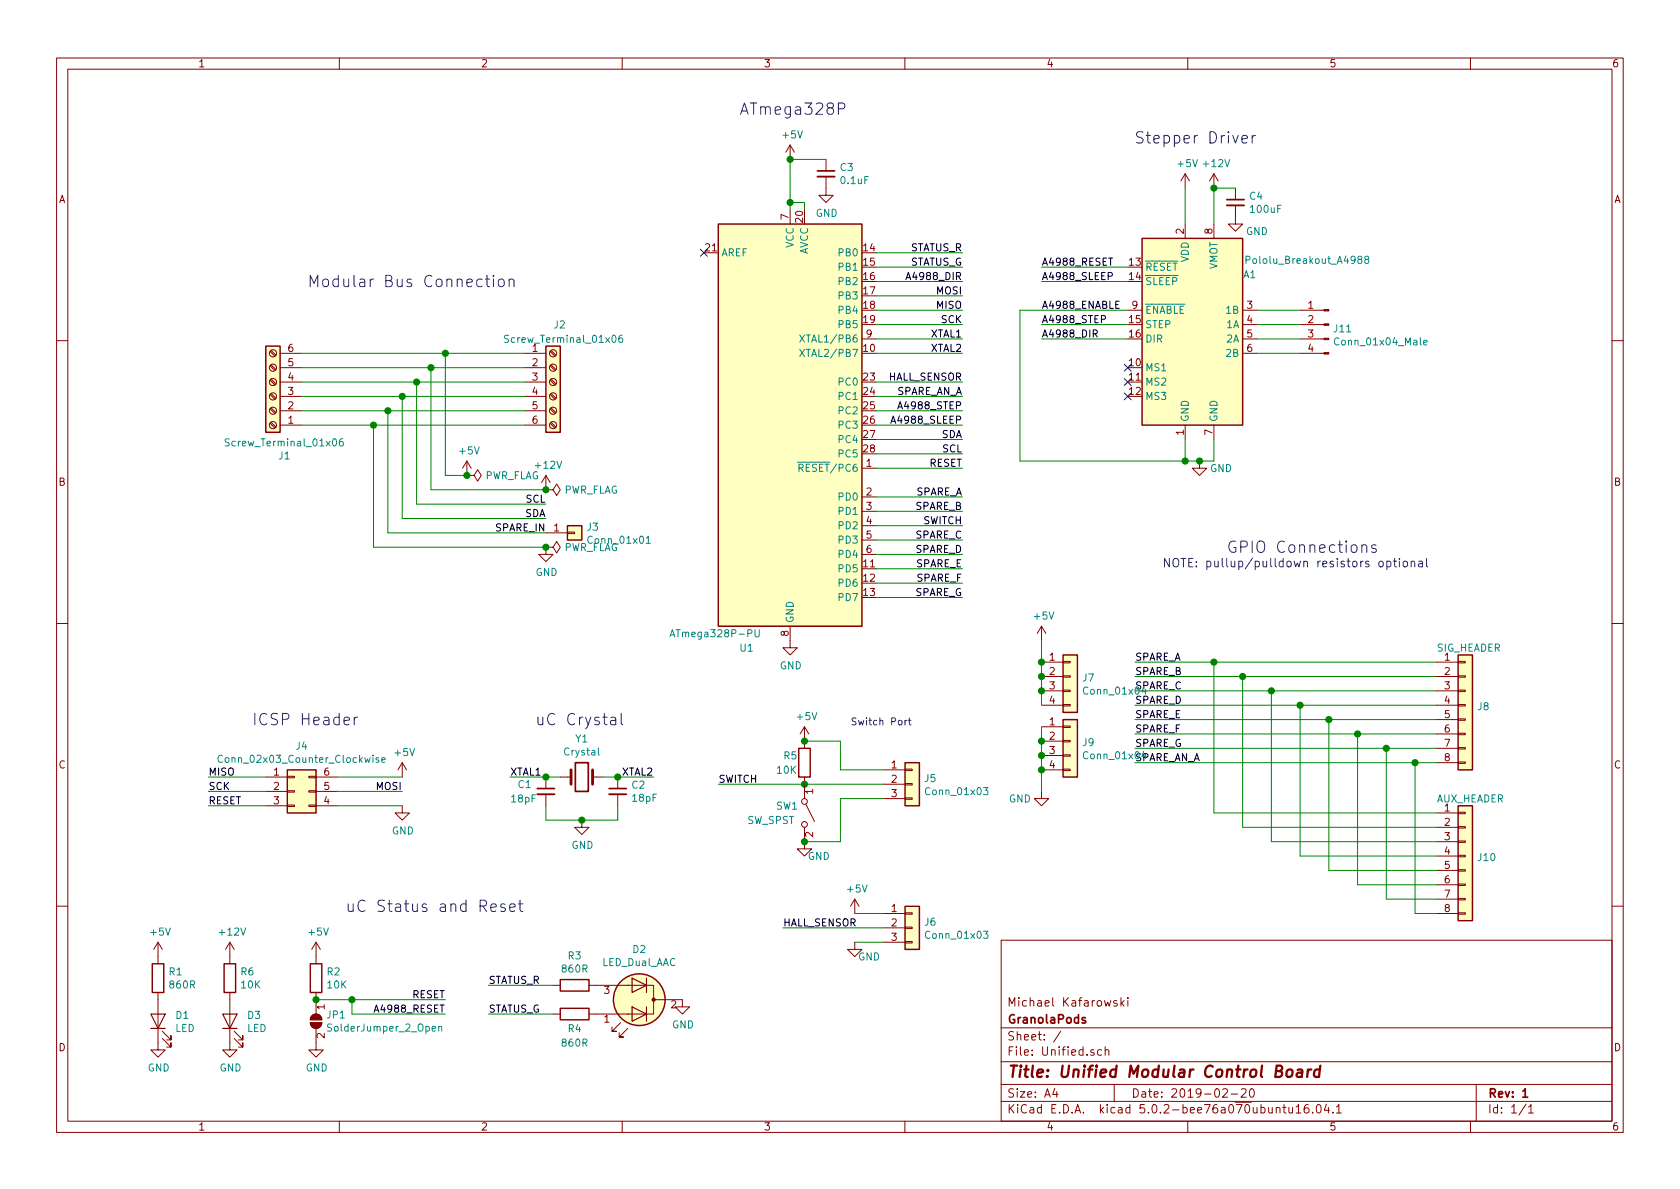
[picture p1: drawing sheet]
<svg xmlns="http://www.w3.org/2000/svg" width="297mm" height="210mm" viewBox="0 0 297 210" stroke-linecap="round" stroke-linejoin="round" font-family="sans-serif">
<g fill="none" stroke="#840000" stroke-width=".18">
<path d="M10 10.3h277v189.9h-277zM12 12.2h273v186.1h-273zM60 10.3v1.9M110 10.3v1.9M160 10.3v1.9M210 10.3v1.9M260 10.3v1.9M139.7 25.6v2.6M139.7 37.1v2.5M139.7 25.6l-.8 1.3M139.7 25.6l.8 1.3M146 31.2v3.3h1.3l-1.3 1.3-1.2-1.3h1.2"/>
<path d="M146 28.2v2M209.5 30.7v2.6M209.5 39.6v2.6M209.5 30.7l-.7 1.3M209.5 30.7l.8 1.3M214.6 30.7v2.6M214.6 39.6v2.6M214.6 30.7l-.7 1.3M214.6 30.7l.8 1.3M218.4 36.3v3.3h1.3l-1.3 1.3-1.2-1.3h1.2M218.4 33.3v2M152.4 59.9h2.5"/>
<path d="M199.4 54.9h2.5M219.7 54.9h2.5M219.7 57.4h2.5M219.7 59.9h2.5M229.9 54.9h4.2M229.9 57.4h4.2M229.9 59.9h4.2M10 60.2h2M47.8 62.1l.8 .9M47.8 64.7l.8 .8M47.8 67.2l.8 .9M47.8 69.8l.8 .8"/>
<path d="M47.8 72.3l.8 .8M47.8 74.8l.8 .9M47.9 62l.9 .8M47.9 64.5l.9 .8M47.9 67.1l.9 .8M47.9 69.6l.9 .8M47.9 72.1l.9 .9M47.9 74.7l.9 .8M49.5 62.5h3.8M49.5 75.2h3.8M49.5 72.6h3.8M49.5 70.1h3.8"/>
<path d="M49.5 67.6h3.8M49.5 65h3.8M92.7 62.5h3.8M92.7 75.2h3.8M92.7 72.6h3.8M92.7 70.1h3.8M92.7 67.6h3.8M92.7 65h3.8M97.3 74.8l.8 .9M97.3 72.3l.8 .8M97.3 69.8l.8 .8M97.3 67.2l.8 .9"/>
<path d="M97.3 64.7l.8 .8M97.3 62.1l.8 .9M97.4 74.7l.9 .8M97.4 72.1l.9 .9M97.4 69.6l.9 .8M97.4 67.1l.9 .8M97.4 64.5l.9 .8M97.4 62l.9 .8M209.5 75.2v2.5M214.6 75.2v2.5M219.7 62.5h2.5M229.9 62.5h4.2"/>
<path d="M285 60.2h2M82.5 84.1h1.3l.7-1 .6 1-.6 1-.7-1M82.5 84.1h.1M82.5 81.5l-.7 1.3M82.5 81.5v2.6M82.5 81.5l.8 1.3M96.5 86.6h1.3l.6-1 .7 1-.7 1-.6-1M96.5 86.6h.1M96.5 96.8h1.3l.6-1 .7 1-.7 1-.6-1M96.5 96.8h.1M96.5 96.8v1.2h1.3l-1.3 1.3-1.3-1.3h1.3M96.5 84.1v2.5"/>
<path d="M96.5 84.1l-.7 1.2M96.5 84.1l.8 1.2M96.5 94.2h3.8M100.3 94.1h1.3v.3h-1.3zM152.4 82.8h2.5M152.4 87.9h2.5M152.4 90.4h2.5M152.4 93h2.5M152.4 95.5h2.5M152.4 98h2.5M212.1 81.5v1.3h1.3l-1.3 1.3-1.3-1.3h1.3M10 110.3h2"/>
<path d="M139.7 110.7v3.8h1.3l-1.3 1.3-1.3-1.3h1.3M184.1 110.7l-.7 1.3M184.1 110.7v2.6M184.1 110.7l.8 1.3M184.1 117.1h3.9M184.1 119.6h3.9M188 119.5h1.2v.3h-1.2zM188 117h1.2v.2h-1.2zM254 117.1h3.8M254 119.6h3.8M257.8 119.5h1.3v.3h-1.3zM257.8 117h1.3v.2h-1.3z"/>
<path d="M285 110.3h2M47 137.4h3.8M47 139.9h3.8M50.8 139.8h1.3v.3h-1.3zM50.8 137.3h1.3v.2h-1.3zM54.6 139.8h1.3v.3h-1.3zM54.6 137.3h1.3v.2h-1.3zM55.9 137.4h3.8M55.9 139.9h3.8M71.1 134.9l-.7 1.2M71.1 134.9v2.5M71.1 134.9l.8 1.2"/>
<path d="M96.5 137.4v2M99.1 137.4h1.9M104.8 137.4h1.9M109.2 137.4v2M142.2 128.5v3.8M142.2 137.4v3.8M142.2 128.5l-.7 1.3M142.2 128.5l.8 1.3M156.2 136.1h3.8M156.2 138.7h3.8M160 138.6h1.3v.2h-1.3zM160 136h1.3v.3h-1.3z"/>
<path d="M184.1 139.9v1.3h-1.2l1.2 1.3 1.3-1.3h-1.3M184.1 136.1h3.9M184.1 122.2h3.9M184.1 124.7h3.9M184.1 128.5h3.9M184.1 131.1h3.9M184.1 133.6h3.9M188 124.6h1.2v.2h-1.2zM188 122h1.2v.3h-1.2zM188 136h1.2v.3h-1.2zM188 133.5h1.2v.2h-1.2zM188 130.9h1.2v.3h-1.2z"/>
<path d="M188 128.4h1.2v.2h-1.2zM254 122.2h3.8M254 124.7h3.8M254 127.2h3.8M254 129.8h3.8M254 132.3h3.8M254 134.9h3.8M257.8 134.7h1.3v.3h-1.3zM257.8 132.2h1.3v.3h-1.3zM257.8 129.7h1.3v.2h-1.3zM257.8 127.1h1.3v.3h-1.3zM257.8 124.6h1.3v.2h-1.3z"/>
<path d="M257.8 122h1.3v.3h-1.3zM47 142.5h3.8M50.8 142.4h1.3v.2h-1.3zM54.6 142.4h1.3v.2h-1.3zM55.9 142.5h3.8M71.1 142.5v1.3h1.3l-1.3 1.2-1.3-1.2h1.3M96.5 140.5v2M102.9 145v1.3h1.2l-1.2 1.3-1.3-1.3h1.3M109.2 140.5v2M142.2 146.3v3.8h1.3l-1.3 1.3-1.2-1.3h1.2M142.5 142.2l1.5 3.1M151.1 159l-.7 1.3"/>
<path d="M151.1 159v2.5M151.1 159l.8 1.3M156.2 141.2h3.8M160 141.1h1.3v.2h-1.3zM254 143.8h3.8M254 146.3h3.8M254 148.8h3.8M254 151.4h3.8M254 153.9h3.8M254 156.5h3.8M254 159h3.8M257.8 158.9h1.3v.2h-1.3z"/>
<path d="M257.8 156.3h1.3v.3h-1.3zM257.8 153.8h1.3v.2h-1.3zM257.8 151.3h1.3v.2h-1.3zM257.8 148.7h1.3v.3h-1.3zM257.8 146.2h1.3v.2h-1.3zM257.8 143.6h1.3v.3h-1.3zM10 160.2h2M27.9 175.5v10.2h1.3l-1.3 1.2-1.2-1.2h1.2M27.9 166.6l-.7 1.3M27.9 166.6v3.8M27.9 166.6l.8 1.3M40.6 175.5v10.2h1.3l-1.3 1.2-1.2-1.2h1.2"/>
<path d="M40.6 166.6v3.8M40.6 166.6l-.7 1.3M40.6 166.6l.8 1.3M55.1 179.7a1.02 1.02 0 0 1 1.1-.3 1.02 1.02 0 0 1 .7 .9h-2zM55.9 166.6l-.8 1.3M55.9 166.6v3.8M55.9 175.5v3.8M55.9 166.6l.7 1.3M97.8 174.2h1.3M97.8 179.3h1.3M104.1 174.2h7M104.1 179.3h7"/>
<path d="M111 174.2h4.6v5.1h-4.6M115.6 176.8h5v1.2h1.3l-1.3 1.3-1.2-1.3h1.2M151.1 166.6v1.3h1.3l-1.3 1.3-1.2-1.3h1.2M156.2 161.5h3.8M156.2 164.1h3.8M156.2 166.6h3.8M160 166.5h1.3v.2h-1.3zM160 164h1.3v.2h-1.3zM160 161.4h1.3v.3h-1.3zM177 166.3h108v32h-108zM197.5 177a.37 .37 0 0 0-.6 .1l.1 .3 .5 .1 .1 .1-.3 .3-.4-.1M198.2 176.4v1.5"/>
<path d="M198.3 177.4l.5 .5M198.8 176.9l-.6 .6M199.4 176.4v.2M199.4 176.9v1M254 161.5h3.8M257.8 161.4h1.3v.3h-1.3zM285 160.2h2M28.7 183.6l1.5 1.6v-.8v.8h-.7M28.7 182.4l1.5 1.5v-.8v.8h-.7M41.4 183.6l1.5 1.6v-.8v.8h-.7M41.4 182.4l1.5 1.5v-.8v.8h-.7M54.9 180.8h2a1.02 1.02 0 0 1-1 1.1 1.02 1.02 0 0 1-1-1.1z"/>
<path d="M55.9 181.9v3.8h1.2l-1.2 1.2-1.3-1.2h1.3M60 198.3v1.9M109.7 180.8l-1.5 1.6h.8h-.8v-.8M110 198.3v1.9M111 181.9l-1.5 1.5h.7h-.7v-.8M160 198.3v1.9M177 194.8h108M177 191.8h108M177 187.8h108M177 181.8h108M186.5 192.5l-.4 1h1M186.8 193v1"/>
<path d="M187.6 182.3l-1.3 2M193.4 185.7a.37 .37 0 0 0-.6 .1l.1 .2 .5 .2 .1 .1-.2 .3-.5-.1M194.8 185.7l-.5-.1-.2 .3 .1 .6h.6M195.4 185.7h.1a.37 .37 0 0 1 .6 .1v.8M195.4 185.1v1.5M197 191.8v3M210 198.3v1.9M216.2 192.7l.2-.2h.4l.2 .5-.9 1h.9M217.7 193.5h1.1M219.5 192.7l.2-.2h.3l.3 .2v.3v.2l-.9 .8h.9M221.1 192.6l.2-.1a.8 .8 0 0 1 .5 .8 .8 .8 0 0 1-.5 .7 1 1 0 0 1-.2-1.4zM226.8 195.8h.6"/>
<path d="M227 195.3v1.3l.4 .2M227.9 195.8v.9l.4 .1 .2-.1M228.5 195.8v1M229.2 195.8l.4-.5v1.5M229.2 196.8h.8M231.3 195.3a.62 .62 0 0 0-.7 .7l.1 .7 .2 .1 .5-.1v-.5l-.1-.2-.4-.1-.3 .3M232.1 196.7v.1M232.9 195.5l.3-.2a.94 .94 0 0 1 0 1.5l-.4-.3-.1-.6zM234.5 195.2l-.3 1.1h.9M234.9 195.8v1M235.7 196.7v.1M236.3 195.8l.4-.5v1.5"/>
<path d="M236.3 196.8h.9M260 198.3v1.9M261 191.8v6.5M269.8 195.2l-1.2 2M270.3 195.8l.4-.5v1.5M270.3 196.8h.8"/>
<circle cx="48.3" cy="75.2" r=".63"/>
<circle cx="48.3" cy="65" r=".63"/>
<circle cx="48.3" cy="67.6" r=".63"/>
<circle cx="48.3" cy="62.5" r=".63"/>
<circle cx="48.3" cy="70.1" r=".63"/>
<circle cx="48.3" cy="72.6" r=".63"/>
<circle cx="97.8" cy="72.6" r=".63"/>
<circle cx="97.8" cy="70.1" r=".63"/>
<circle cx="97.8" cy="67.6" r=".63"/>
<circle cx="97.8" cy="62.5" r=".63"/>
<circle cx="97.8" cy="75.2" r=".63"/>
<circle cx="97.8" cy="65" r=".63"/>
<circle cx="142.2" cy="145.8" r=".51"/>
<circle cx="142.2" cy="141.7" r=".51"/>
</g>
<path d="M144.5 30.2h3.1M216.9 35.3h3.1M95 139.4h3M101.7 134.9h2.3v5h-2.3zM107.7 139.4h3M191.9 180a.37 .37 0 0 0-.6 .1l.1 .3 .5 .1 .1 .1-.3 .3-.4-.1M269.2 193l.5-.5v1.5M269.2 194h.9" fill="none" stroke="#840000" stroke-width=".3"/>
<path d="M227.6 189.3a.53 .53 0 0 1 .5-.2 .53 .53 0 0 1 .4 .4v.6a.54 .54 0 0 1-.5 .4 .54 .54 0 0 1-.6-.4zM229.4 189.2h.8l-.1 1.2M230.3 189.6l-.7 .1a.4 .4 0 0 0-.4 .3 .4 .4 0 0 0 .3 .4l.7-.1M231.3 189.1l-.2 1.3M231.9 189.1a.55 .55 0 0 0-.7 .4M233.4 189.2a.73 .73 0 0 0-.9 .1l-.2 .8 .1 .2 .2 .1 .6-.1M233.5 188.4l-.3 2" fill="none" stroke="#840000" stroke-width=".41"/>
<g fill="#ffffc2" stroke="#ffffc2" stroke-width=".18">
<path d="M201.9 42.2h17.8v33h-17.8z"/>
<path d="M127 39.6h25.4v71.1h-25.4z"/>
<path d="M50.8 136.1h5.1v7.7h-5.1z"/>
<path d="M160 134.9h2.6v7.6h-2.6z"/>
<path d="M47 61.2h2.5v15.2h-2.5z"/>
<path d="M96.5 61.2h2.6v15.2h-2.6z"/>
<path d="M100.3 93h2.6v2.5h-2.6z"/>
<path d="M257.8 115.8h2.5v20.3h-2.5z"/>
<path d="M160 160.3h2.6v7.6h-2.6z"/>
<path d="M257.8 142.5h2.5v20.3h-2.5z"/>
<path d="M188 115.8h2.5v10.2h-2.5z"/>
<path d="M188 127.2h2.5v10.2h-2.5z"/>
<circle cx="113" cy="176.8" r="4.6"/>
</g>
<g fill="none" stroke="#840000" stroke-width=".25">
<path d="M127 39.6h25.4v71.1h-25.4zM201.9 42.2h17.8v33h-17.8zM47 61.2h2.5v15.2h-2.5zM96.5 61.2h2.6v15.2h-2.6zM100.3 93h2.6v2.5h-2.6zM188 115.8h2.5v10.2h-2.5zM257.8 115.8h2.5v20.3h-2.5zM50.8 136.1h5.1v7.7h-5.1zM141.2 132.3h2.1v5.1h-2.1zM160 134.9h2.6v7.6h-2.6zM188 127.2h2.5v10.2h-2.5zM257.8 142.5h2.5v20.3h-2.5z"/>
<path d="M26.9 170.4h2.1v5.1h-2.1zM39.6 170.4h2.1v5.1h-2.1zM54.9 170.4h2v5.1h-2zM99.1 178.3h5v2h-5zM99.1 173.2h5v2.1h-5zM160 160.3h2.6v7.6h-2.6z"/>
<circle cx="113" cy="176.8" r="4.6"/>
</g>
<g fill="none" stroke="#008484" stroke-width=".18">
<path d="M89.9 59.4l-.5-.1-.1 .1v.4l.6 .3v.2l-.2 .2h-.5M110 59.3l-.4 .1a.87 .87 0 0 0 0 1.1l.5-.1v-.5l-.5-.1-.2 .2M141.4 59.2l.8 1.3M142.2 59.2l-.8 1.3M220.3 46l.7-.1v-.5l-.7-.1v1.3M240.3 45.9l-.2-.2v-.3l.2-.1 .4 .1v.3l-.5 .2-.1 .2v.2l.2 .3 .4-.1 .1-.2-.1-.3-.1-.1M241.5 45.9l-.1-.2v-.3l.4-.1 .2 .1v.3l-.6 .2-.1 .2v.2l.2 .3h.3l.2-.3v-.3l-.2-.1M40.5 77.7l-.5-.1-.1 .1v.5l.6 .2v.2l-.2 .3-.5-.1M60.6 77.6l-.4 .1a.87 .87 0 0 0 0 1.2l.5-.2v-.5l-.5-.1-.2 .2M141.4 61.8l.8 1.2M142.2 61.8l-.8 1.2M251.7 60.6l.6-.1v-.3h-.4l-.2 .1 .1 .7h.5"/>
<path d="M114.3 95.2l.3-.4v1.3M114.3 96.1h.7M141 81.7h1.2M141.3 82.7h.6l.1-.2-.1-.3-.1-.1h-.5v1.3M141.6 82.7l.4 .7M118.4 112.6l.5-1.3 .4 1.3M118.6 112.3h.6M133.5 111.3v1.1l.3 .2h.3l.1-.2v-1.1M39.3 133.7a.6 .6 0 0 0-.8 .4 .6 .6 0 0 0 .6 .7l.2-.1M67 134h-.3l-.2 .2v.1l.5 .2v.3h-.5M67.5 134.4l.6-.1-.1-.3h-.3l-.2 .2 .1 .6h.4M105.8 132.3v1l.2 .2"/>
<path d="M173.9 139.3h.8l-.4 .4 .3 .2v.6h-.5l-.2-.1M173.9 164.7h.8l-.4 .4 .3 .2v.6h-.5l-.2-.1M77.6 181.6l.1-.1 .4 .1v.7M77.6 181.5v.8"/>
</g>
<path d="M26.7 179.3h2.5l-1.3 2.6zM39.4 179.3h2.5l-1.3 2.6zM111.8 173l2.5 1.2-2.5 1.3zM111.8 178l2.5 1.3-2.5 1.3zM114.3 173v2.5M114.3 178v2.6M26.7 181.9h2.5M39.4 181.9h2.5" fill="none" stroke="#840000" stroke-width=".2"/>
<g fill="#840000" stroke="#840000" stroke-width=".18">
<path d="M55.1 179.7a1.02 1.02 0 0 1 1.1-.3 1.02 1.02 0 0 1 .7 .9h-2z"/>
<path d="M54.9 180.8h2a1.02 1.02 0 0 1-1 1.1 1.02 1.02 0 0 1-1-1.1z"/>
<path d="M234.1 62.4h.8v.2h-.8z"/>
<path d="M234.1 59.8h.8v.3h-.8z"/>
<path d="M234.1 57.3h.8v.2h-.8z"/>
<path d="M234.1 54.7h.8v.3h-.8z"/>
<circle cx="115.6" cy="176.8" r=".28"/>
</g>
<g fill="none" stroke="#008400" stroke-width=".18">
<path d="M139.7 35.8h2.5v1.3M146 28.2h-6.3v8.9M209.5 33.3v6.3M218.4 33.3h-3.8v6.3M154.9 54.9h15.3M154.9 57.4h15.3M154.9 59.9h15.3M154.9 52.3h15.3M154.9 44.7h15.3M154.9 49.8h15.3M154.9 47.2h15.3M184.1 57.4h15.3"/>
<path d="M184.1 59.9h15.3M184.1 49.8h15.3M184.1 47.2h15.3M199.4 54.9h-19.1v26.6h34.3v-3.8M222.2 54.9h7.7M222.2 57.4h7.7M222.2 59.9h7.7M53.3 62.5h39.4M53.3 72.6h39.4M53.3 75.2h39.4M53.3 65h39.4M53.3 67.6h39.4"/>
<path d="M53.3 70.1h39.4M66 75.2v21.6h30.5M68.6 72.6v21.6h27.9M71.1 70.1v21.6h25.4M73.7 67.6v21.5h22.8M76.2 65v21.6h20.3M78.7 62.5v21.6h3.8M154.9 77.7h15.3M154.9 62.5h15.3M154.9 72.6h15.3M154.9 75.2h15.3M154.9 67.6h15.3"/>
<path d="M154.9 70.1h15.3M209.5 77.7v3.8M222.2 62.5h7.7M154.9 82.8h15.3M154.9 80.3h15.3M154.9 87.9h15.3M154.9 90.4h15.3M154.9 95.5h15.3M154.9 93h15.3M154.9 98h15.3M154.9 105.7h15.3M154.9 103.1h15.3"/>
<path d="M154.9 100.6h15.3M184.1 113.3v11.4M200.7 117.1h53.3M200.7 119.6h53.3M214.6 117.1v26.7h39.4M219.7 119.6v26.7h34.3M36.8 137.4h10.2M36.8 139.9h10.2M59.7 137.4h11.4M59.7 139.9h11.4M90.2 137.4h8.9M106.7 137.4h8.9"/>
<path d="M127 138.7h29.2M142.2 131.1h6.4v5h7.6M184.1 128.5v11.4M200.7 122.2h53.3M200.7 124.7h53.3M200.7 127.2h53.3M200.7 129.8h53.3M200.7 132.3h53.3M200.7 134.9h53.3M224.8 122.2v26.6h29.2M229.9 124.7v26.7h24.1M234.9 127.2v26.7h19.1"/>
<path d="M240 129.8v26.7h14M245.1 132.3v26.7h8.9M250.2 134.9v26.6h3.8M36.8 142.5h10.2M59.7 142.5h11.4M96.5 142.5v2.5h12.7v-2.5M156.2 141.2h-7.6v7.6h-6.4M55.9 176.8h22.8M62.2 176.8v2.5h16.5M86.4 174.2h11.4M86.4 179.3h11.4M138.4 164.1h17.8"/>
<path d="M151.1 161.5h5.1M151.1 166.6h5.1"/>
</g>
<g fill="#008400" stroke="#008400" stroke-width=".25">
<circle cx="55.9" cy="176.8" r=".51"/>
<circle cx="102.9" cy="145" r=".51"/>
<circle cx="96.5" cy="137.4" r=".51"/>
<circle cx="109.2" cy="137.4" r=".51"/>
<circle cx="212.1" cy="81.5" r=".51"/>
<circle cx="214.6" cy="33.3" r=".51"/>
<circle cx="139.7" cy="35.8" r=".51"/>
<circle cx="139.7" cy="28.2" r=".51"/>
<circle cx="82.6" cy="84.1" r=".51"/>
<circle cx="96.5" cy="86.6" r=".51"/>
<circle cx="96.5" cy="96.8" r=".51"/>
<circle cx="66" cy="75.2" r=".51"/>
<circle cx="68.6" cy="72.6" r=".51"/>
<circle cx="71.1" cy="70.1" r=".51"/>
<circle cx="73.7" cy="67.6" r=".51"/>
<circle cx="76.2" cy="65" r=".51"/>
<circle cx="78.7" cy="62.5" r=".51"/>
<circle cx="142.2" cy="138.7" r=".51"/>
<circle cx="142.2" cy="148.8" r=".51"/>
<circle cx="142.2" cy="131.1" r=".51"/>
<circle cx="214.6" cy="117.1" r=".51"/>
<circle cx="219.7" cy="119.6" r=".51"/>
<circle cx="224.8" cy="122.2" r=".51"/>
<circle cx="229.9" cy="124.7" r=".51"/>
<circle cx="235" cy="127.2" r=".51"/>
<circle cx="240" cy="129.8" r=".51"/>
<circle cx="245.1" cy="132.3" r=".51"/>
<circle cx="209.6" cy="81.5" r=".51"/>
<circle cx="62.2" cy="176.8" r=".51"/>
<circle cx="250.2" cy="134.9" r=".51"/>
<circle cx="184.2" cy="117.1" r=".51"/>
<circle cx="184.2" cy="119.6" r=".51"/>
<circle cx="184.2" cy="122.2" r=".51"/>
<circle cx="184.2" cy="131.1" r=".51"/>
<circle cx="184.2" cy="133.6" r=".51"/>
<circle cx="184.2" cy="136.1" r=".51"/>
</g>
<path d="M101 136.1v2.6M104.8 136.1v2.6" fill="none" stroke="#840000" stroke-width=".51"/>
<path d="M144.5 31.2h3.1M216.9 36.3h3.1M95 140.5h3M107.7 140.5h3" fill="none" stroke="#840000" stroke-width=".33"/>
<path d="M160.2 49.4l.4-1.2 .4 1.2M160.3 49.1h.6M193.3 59l.7-.1v-.4l-.2-.2h-.5v1.3M193.6 59l.4 .6M194.7 56.5l.7-.1v-.5l-.2-.1h-.5v1.3M195.9 48.8l.7-.1v-.4l-.7-.1v1.2M197.9 53.3h-.6v1.2h.6M157.5 74.8l.4-1.2 .5 1.2M158.7 72.3l.5-1.3 .4 1.3" fill="none" stroke="#000" stroke-width=".18"/>
<path d="M123.9 44.1l1.2 1.2M125.1 44.1l-1.2 1.2M198.8 64.4l1.2 1.2M198.8 66.9l1.2 1.3M198.8 69.5l1.2 1.2M200 64.4l-1.2 1.2M200 66.9l-1.2 1.3M200 69.5l-1.2 1.2" fill="none" stroke="#000084" stroke-width=".18"/>
<g fill="none" stroke="#0000c2" stroke-width=".18">
<path d="M131.1 19.6h1M130.9 20.2l.7-2 .7 2M202.1 23.4a.84 .84 0 0 0-1.1 .1 .47 .47 0 0 0 .3 .7 .7 .7 0 0 1 .8 .7l-.1 .2a.81 .81 0 0 1-1.1 .1M54.8 50.7v-2l.7 1.4 .7-1.4v2M57.2 49.4a.54 .54 0 0 1 .9 .3v.6a.54 .54 0 0 1-.5 .4 .54 .54 0 0 1-.6-.4v-.6zM90 49.5a.49 .49 0 0 1 .9 .1v1.1M90 49.3v1.4M206.8 98.7v1.5l-.9-1.5v1.5M207.5 99l.2-.3a.53 .53 0 0 1 .7 .5v.5a.51 .51 0 0 1-.8 .5 1.12 1.12 0 0 1-.1-1.2zM208.8 98.7h.9M209.2 98.7v1.5M210.2 99.5h.5"/>
<path d="M210.9 98.7h-.7v1.5h.7M218.4 95.8a.84 .84 0 0 0-.9 .1 .84 .84 0 0 0-.2 .9 .76 .76 0 0 0 .4 .8 .76 .76 0 0 0 .8-.1v-.7h-.4M243.3 96.4l-.2-.1-.5 .1v.5a.68 .68 0 0 1 .8 .4l-.1 .3-.2 .1-.6-.1M249.5 99.4l.2-.2 .4 .1v.9M250.9 99.3h.5l.1 .9M251.5 99.6l-.5 .1a.3 .3 0 0 0-.2 .3 .3 .3 0 0 0 .2 .2h.5M252.2 98.7v1.3l.2 .2M45.1 126.2v2M47.2 126.3a.82 .82 0 0 0-1 0 .82 .82 0 0 0-.3 1 .75 .75 0 0 0 .4 .8 .75 .75 0 0 0 .9-.1M95.1 126.8l.1 1.3a.52 .52 0 0 0 .8-.1M151.4 127l-.5-.1-.3 .3 .2 .3 .5 .2v.4h-.7M61.6 159.8l.1 1.3a.53 .53 0 0 0 .7-.1"/>
<path d="M62.4 159.8v1.4M64.5 159.4a.82 .82 0 0 0-1 0 .82 .82 0 0 0-.2 .9 .75 .75 0 0 0 .4 .8 .75 .75 0 0 0 .8-.1M91.7 159.8h.7M91.9 159.2v1.7l.1 .2 .4 .1"/>
</g>
<g font-size="2.8" fill="#0000c2">
<text x="132.3" y="20.3">ATmega328P</text>
<text x="203" y="25.4">Stepper Driver</text>
<text x="58.4" y="50.8">Modular Bus Connection</text>
<text x="219.2" y="97.8">GPIO Connections</text>
<text x="46.7" y="128.3">ICSP Header</text>
<text x="96.5" y="128.3">uC Crystal</text>
<text x="65.5" y="161.3">uC Status and Reset</text>
</g>
<text font-size="2.8" fill="#840000" x="178" y="190.5">Title: Unified Modular Control Board</text>
<text font-size="2.1" fill="#0000c2" x="211.6" y="100.3">NOTE: pullup/pulldown resistors optional</text>
<g font-size="2.1" fill="#840000">
<text x="178" y="178">Michael Kafarowski</text>
<text x="178" y="184">Sheet: /</text>
<text x="178" y="181">GranolaPods</text>
<text x="178" y="186.7">File: Unified.sch</text>
<text x="178" y="196.9">KiCad E.D.A. kicad 5.0.2-bee76a070ubuntu16.04.1</text>
<text x="178" y="194.1">Size: A4</text>
<text x="200" y="194.1">Date: 2019-02-20</text>
<text x="263" y="194.1">Rev: 1</text>
<text x="263" y="196.9">Id: 1/1</text>
</g>
<g font-size="1.8" fill="#840000">
<text x="35" y="11.9">1</text>
<text x="85" y="11.9">2</text>
<text x="135" y="11.9">3</text>
<text x="185" y="11.9">4</text>
<text x="235" y="11.9">5</text>
<text x="285" y="11.9">6</text>
<text x="10.4" y="35.9">A</text>
<text x="285.4" y="35.9">A</text>
<text x="139.4" y="38.8" transform="rotate(-90 139.4 38.8)">7</text>
<text x="142" y="39.3" transform="rotate(-90 142 39.3)">20</text>
<text x="209.3" y="41.4" transform="rotate(-90 209.3 41.4)">2</text>
<text x="214.4" y="41.4" transform="rotate(-90 214.4 41.4)">8</text>
<text x="124.8" y="44.4">21</text>
<text x="152.7" y="44.4">14</text>
<text x="152.7" y="47">15</text>
<text x="199.7" y="47">13</text>
<text x="152.7" y="49.5">16</text>
<text x="152.7" y="52.1">17</text>
<text x="199.7" y="49.5">14</text>
<text x="152.7" y="54.6">18</text>
<text x="152.7" y="57.1">19</text>
<text x="153.2" y="59.7">9</text>
<text x="199.7" y="57.1">15</text>
<text x="199.7" y="59.7">16</text>
<text x="200.2" y="54.6">9</text>
<text x="220.5" y="54.6">3</text>
<text x="220.5" y="57.1">4</text>
<text x="220.5" y="59.7">5</text>
<text x="231.3" y="54.6">1</text>
<text x="231.3" y="57.1">2</text>
<text x="231.3" y="59.7">3</text>
<text x="51" y="64.8">5</text>
<text x="51" y="62.2">6</text>
<text x="94.1" y="62.2">1</text>
<text x="94.1" y="64.8">2</text>
<text x="152.7" y="62.2">10</text>
<text x="199.7" y="64.8">10</text>
<text x="220.5" y="62.2">6</text>
<text x="231.3" y="62.2">4</text>
<text x="51" y="69.8">3</text>
<text x="51" y="67.3">4</text>
<text x="94.1" y="67.3">3</text>
<text x="94.1" y="69.8">4</text>
<text x="152.7" y="67.3">23</text>
<text x="152.7" y="69.8">24</text>
<text x="199.7" y="67.3">11</text>
<text x="199.7" y="69.8">12</text>
<text x="51" y="74.9">1</text>
<text x="51" y="72.4">2</text>
<text x="94.1" y="72.4">5</text>
<text x="94.1" y="74.9">6</text>
<text x="152.7" y="72.4">25</text>
<text x="152.7" y="74.9">26</text>
<text x="152.7" y="77.5">27</text>
<text x="209.3" y="76.9" transform="rotate(-90 209.3 76.9)">1</text>
<text x="214.4" y="76.9" transform="rotate(-90 214.4 76.9)">7</text>
<text x="152.7" y="80">28</text>
<text x="153.2" y="82.5">1</text>
<text x="10.4" y="85.9">B</text>
<text x="153.2" y="87.6">2</text>
<text x="285.4" y="85.9">B</text>
<text x="97.9" y="94">1</text>
<text x="153.2" y="90.2">3</text>
<text x="153.2" y="92.7">4</text>
<text x="153.2" y="95.2">5</text>
<text x="152.7" y="100.3">11</text>
<text x="153.2" y="97.8">6</text>
<text x="152.7" y="102.9">12</text>
<text x="152.7" y="105.4">13</text>
<text x="139.4" y="112.5" transform="rotate(-90 139.4 112.5)">8</text>
<text x="185.6" y="116.8">1</text>
<text x="185.6" y="119.4">2</text>
<text x="255.4" y="116.8">1</text>
<text x="255.4" y="119.4">2</text>
<text x="185.6" y="121.9">3</text>
<text x="185.6" y="124.5">4</text>
<text x="255.4" y="121.9">3</text>
<text x="255.4" y="124.5">4</text>
<text x="185.6" y="128.3">1</text>
<text x="185.6" y="130.8">2</text>
<text x="255.4" y="127">5</text>
<text x="255.4" y="129.5">6</text>
<text x="10.4" y="135.9">C</text>
<text x="48.4" y="137.2">1</text>
<text x="57.3" y="137.2">6</text>
<text x="157.6" y="135.9">1</text>
<text x="185.6" y="133.3">3</text>
<text x="185.6" y="135.9">4</text>
<text x="255.4" y="132.1">7</text>
<text x="255.4" y="134.6">8</text>
<text x="285.4" y="135.9">C</text>
<text x="48.4" y="139.7">2</text>
<text x="48.4" y="142.2">3</text>
<text x="57.3" y="142.2">4</text>
<text x="57.3" y="139.7">5</text>
<text x="143.8" y="140.4" transform="rotate(-90 143.8 140.4)">1</text>
<text x="157.6" y="138.4">2</text>
<text x="157.6" y="141">3</text>
<text x="255.4" y="143.5">1</text>
<text x="143.8" y="148.1" transform="rotate(-90 143.8 148.1)">2</text>
<text x="255.4" y="146">2</text>
<text x="255.4" y="148.6">3</text>
<text x="255.4" y="151.1">4</text>
<text x="255.4" y="153.7">5</text>
<text x="157.6" y="161.3">1</text>
<text x="255.4" y="156.2">6</text>
<text x="255.4" y="158.7">7</text>
<text x="255.4" y="161.3">8</text>
<text x="157.6" y="163.8">2</text>
<text x="157.6" y="166.4">3</text>
<text x="57.4" y="178.5" transform="rotate(-90 57.4 178.5)">1</text>
<text x="106.8" y="175.8">3</text>
<text x="118.6" y="178.3">2</text>
<text x="10.4" y="185.9">D</text>
<text x="57.4" y="183.6" transform="rotate(-90 57.4 183.6)">2</text>
<text x="106.8" y="180.8">1</text>
<text x="285.4" y="185.9">D</text>
<text x="35" y="199.9">1</text>
<text x="85" y="199.9">2</text>
<text x="135" y="199.9">3</text>
<text x="185" y="199.9">4</text>
<text x="235" y="199.9">5</text>
<text x="285" y="199.9">6</text>
</g>
<g font-size="1.8" fill="#008484">
<text x="138.5" y="24.5">+5V</text>
<text x="208.3" y="29.6">+5V</text>
<text x="212.9" y="29.6">+12V</text>
<text x="148.6" y="30.2">C3</text>
<text x="148.8" y="32.6">0.1uF</text>
<text x="221" y="35.3">C4</text>
<text x="144.2" y="38.3">GND</text>
<text x="220.3" y="41.6">GND</text>
<text x="221.2" y="37.6">100uF</text>
<text x="127.5" y="45.3">AREF</text>
<text x="140.3" y="43.9" transform="rotate(-90 140.3 43.9)">VCC</text>
<text x="142.9" y="45.1" transform="rotate(-90 142.9 45.1)">AVCC</text>
<text x="148.5" y="45.3">PB0</text>
<text x="148.5" y="47.9">PB1</text>
<text x="202.4" y="47.9">RESET</text>
<text x="210.2" y="46.4" transform="rotate(-90 210.2 46.4)">VDD</text>
<text x="215.3" y="47.8" transform="rotate(-90 215.3 47.8)">VMOT</text>
<text x="221" y="46.7">Pololu_Breakout_A4988</text>
<text x="148.5" y="50.4">PB2</text>
<text x="148.5" y="53">PB3</text>
<text x="202.4" y="50.4">SLEEP</text>
<text x="219.9" y="49.2">A1</text>
<text x="98" y="58.1">J2</text>
<text x="148.5" y="55.5">PB4</text>
<text x="148.5" y="58">PB5</text>
<text x="202.4" y="58">STEP</text>
<text x="202.4" y="55.5">ENABLE</text>
<text x="216.9" y="55.5">1B</text>
<text x="216.9" y="58">1A</text>
<text x="235.9" y="58.8">J11</text>
<text x="89.9" y="60.6">Screw_Terminal_01x06</text>
<text x="142.4" y="63.1">XTAL2/PB7</text>
<text x="142.4" y="60.6">XTAL1/PB6</text>
<text x="202.4" y="65.7">MS1</text>
<text x="202.4" y="60.6">DIR</text>
<text x="216.9" y="60.6">2A</text>
<text x="216.9" y="63.1">2B</text>
<text x="236.5" y="61.1">Conn_01x04_Male</text>
<text x="148.5" y="68.2">PC0</text>
<text x="148.5" y="70.7">PC1</text>
<text x="202.4" y="68.2">MS2</text>
<text x="202.4" y="70.7">MS3</text>
<text x="148.5" y="73.3">PC2</text>
<text x="148.5" y="75.8">PC3</text>
<text x="210.2" y="74.7" transform="rotate(-90 210.2 74.7)">GND</text>
<text x="215.3" y="74.7" transform="rotate(-90 215.3 74.7)">GND</text>
<text x="40.5" y="78.9">Screw_Terminal_01x06</text>
<text x="49.3" y="81.2">J1</text>
<text x="81.3" y="80.4">+5V</text>
<text x="94.8" y="82.9">+12V</text>
<text x="142.1" y="83.4">RESET/PC6</text>
<text x="148.5" y="78.4">PC4</text>
<text x="148.5" y="80.9">PC5</text>
<text x="213.9" y="83.5">GND</text>
<text x="85.6" y="84.8">PWR_FLAG</text>
<text x="99.6" y="87.3">PWR_FLAG</text>
<text x="148.5" y="88.5">PD0</text>
<text x="103.8" y="93.8">J3</text>
<text x="148.5" y="91.1">PD1</text>
<text x="148.5" y="93.6">PD2</text>
<text x="94.7" y="101.8">GND</text>
<text x="99.6" y="97.5">PWR_FLAG</text>
<text x="104.3" y="96.2">Conn_01x01</text>
<text x="148.5" y="101.2">PD5</text>
<text x="148.5" y="96.1">PD3</text>
<text x="148.5" y="98.7">PD4</text>
<text x="148.5" y="103.8">PD6</text>
<text x="148.5" y="106.3">PD7</text>
<text x="119.4" y="112.7">ATmega328P-PU</text>
<text x="140.3" y="110.2" transform="rotate(-90 140.3 110.2)">GND</text>
<text x="182.9" y="109.6">+5V</text>
<text x="130.9" y="115.2">U1</text>
<text x="137.9" y="118.4">GND</text>
<text x="254" y="115.2">SIG_HEADER</text>
<text x="191.5" y="120.5">J7</text>
<text x="191.9" y="122.8">Conn_01x04</text>
<text x="200.7" y="121.9">SPARE_C</text>
<text x="261.3" y="125.6">J8</text>
<text x="101.8" y="131.3">Y1</text>
<text x="141" y="127.3">+5V</text>
<text x="191.5" y="131.9">J9</text>
<text x="39.4" y="134.9">Conn_02x03_Counter_Clockwise</text>
<text x="52.4" y="132.6">J4</text>
<text x="69.9" y="133.7">+5V</text>
<text x="99.9" y="133.6">Crystal</text>
<text x="137.4" y="136.8">10K</text>
<text x="138.6" y="134.3">R5</text>
<text x="191.9" y="134.3">Conn_01x04</text>
<text x="200.7" y="134.6">SPARE_AN_A</text>
<text x="90.5" y="141.9">18pF</text>
<text x="91.6" y="139.4">C1</text>
<text x="111.8" y="139.5">C2</text>
<text x="111.9" y="141.8">18pF</text>
<text x="137.3" y="143.2">SW1</text>
<text x="163.5" y="138.3">J5</text>
<text x="164" y="140.6">Conn_01x03</text>
<text x="178.4" y="141.9">GND</text>
<text x="253.9" y="141.9">AUX_HEADER</text>
<text x="69.3" y="147.6">GND</text>
<text x="132.1" y="145.7">SW_SPST</text>
<text x="101" y="150.1">GND</text>
<text x="142.8" y="152.1">GND</text>
<text x="261.4" y="152.3">J10</text>
<text x="149.9" y="157.8">+5V</text>
<text x="26.7" y="165.4">+5V</text>
<text x="38.9" y="165.4">+12V</text>
<text x="54.7" y="165.4">+5V</text>
<text x="163.5" y="163.7">J6</text>
<text x="164" y="166">Conn_01x03</text>
<text x="29.9" y="172.5">R1</text>
<text x="42.6" y="172.5">R6</text>
<text x="57.9" y="172.5">R2</text>
<text x="99.5" y="172">860R</text>
<text x="100.5" y="169.7">R3</text>
<text x="106.5" y="170.8">LED_Dual_AAC</text>
<text x="111.9" y="168.5">D2</text>
<text x="151.7" y="169.8">GND</text>
<text x="30.1" y="174.8">860R</text>
<text x="42.7" y="174.8">10K</text>
<text x="57.9" y="174.8">10K</text>
<text x="31" y="182.5">LED</text>
<text x="31.1" y="180.2">D1</text>
<text x="43.7" y="182.5">LED</text>
<text x="43.8" y="180.2">D3</text>
<text x="57.8" y="180.1">JP1</text>
<text x="58.4" y="182.4">SolderJumper_2_Open</text>
<text x="99.5" y="185.1">860R</text>
<text x="100.5" y="182.5">R4</text>
<text x="118.8" y="181.9">GND</text>
<text x="26.1" y="189.5">GND</text>
<text x="38.8" y="189.5">GND</text>
<text x="54.1" y="189.5">GND</text>
</g>
<g font-size="1.8">
<text x="160.8" y="47">STATUS_G</text>
<text x="160.8" y="44.4">STATUS_R</text>
<text x="184.1" y="47">A4988_RESET</text>
<text x="160.9" y="49.5">A4988_DIR</text>
<text x="165.7" y="52.1">MOSI</text>
<text x="184.1" y="49.5">A4988_SLEEP</text>
<text x="164.6" y="59.7">XTAL1</text>
<text x="165.7" y="54.6">MISO</text>
<text x="166.4" y="57.1">SCK</text>
<text x="184.1" y="54.6">A4988_ENABLE</text>
<text x="184.1" y="57.1">A4988_STEP</text>
<text x="184.1" y="59.7">A4988_DIR</text>
<text x="164.6" y="62.2">XTAL2</text>
<text x="157" y="67.3">HALL_SENSOR</text>
<text x="158.3" y="69.8">SPARE_AN_A</text>
<text x="158.2" y="74.9">A4988_SLEEP</text>
<text x="159.4" y="72.4">A4988_STEP</text>
<text x="166.4" y="77.5">SDA</text>
<text x="164.3" y="82.5">RESET</text>
<text x="166.6" y="80">SCL</text>
<text x="93" y="88.9">SCL</text>
<text x="161.8" y="87.6">SPARE_A</text>
<text x="87.7" y="94">SPARE_IN</text>
<text x="92.8" y="91.4">SDA</text>
<text x="161.8" y="90.2">SPARE_B</text>
<text x="161.8" y="95.2">SPARE_C</text>
<text x="163.2" y="92.7">SWITCH</text>
<text x="161.8" y="97.8">SPARE_D</text>
<text x="161.9" y="100.3">SPARE_E</text>
<text x="161.7" y="105.4">SPARE_G</text>
<text x="162" y="102.9">SPARE_F</text>
<text x="200.7" y="116.8">SPARE_A</text>
<text x="200.7" y="119.4">SPARE_B</text>
<text x="200.7" y="124.5">SPARE_D</text>
<text x="200.7" y="127">SPARE_E</text>
<text x="200.7" y="129.5">SPARE_F</text>
<text x="36.8" y="137.2">MISO</text>
<text x="90.2" y="137.2">XTAL1</text>
<text x="110" y="137.2">XTAL2</text>
<text x="200.7" y="132.1">SPARE_G</text>
<text x="36.8" y="142.2">RESET</text>
<text x="36.8" y="139.7">SCK</text>
<text x="66.6" y="139.7">MOSI</text>
<text x="127" y="138.4">SWITCH</text>
<text x="138.4" y="163.8">HALL_SENSOR</text>
<text x="86.4" y="174">STATUS_R</text>
<text x="66.6" y="179.1">A4988_RESET</text>
<text x="72.8" y="176.5">RESET</text>
<text x="86.4" y="179.1">STATUS_G</text>
</g>
<text font-size="1.7" fill="#0000c2" x="151.8" y="128.3">Switch Port</text>
</svg>
